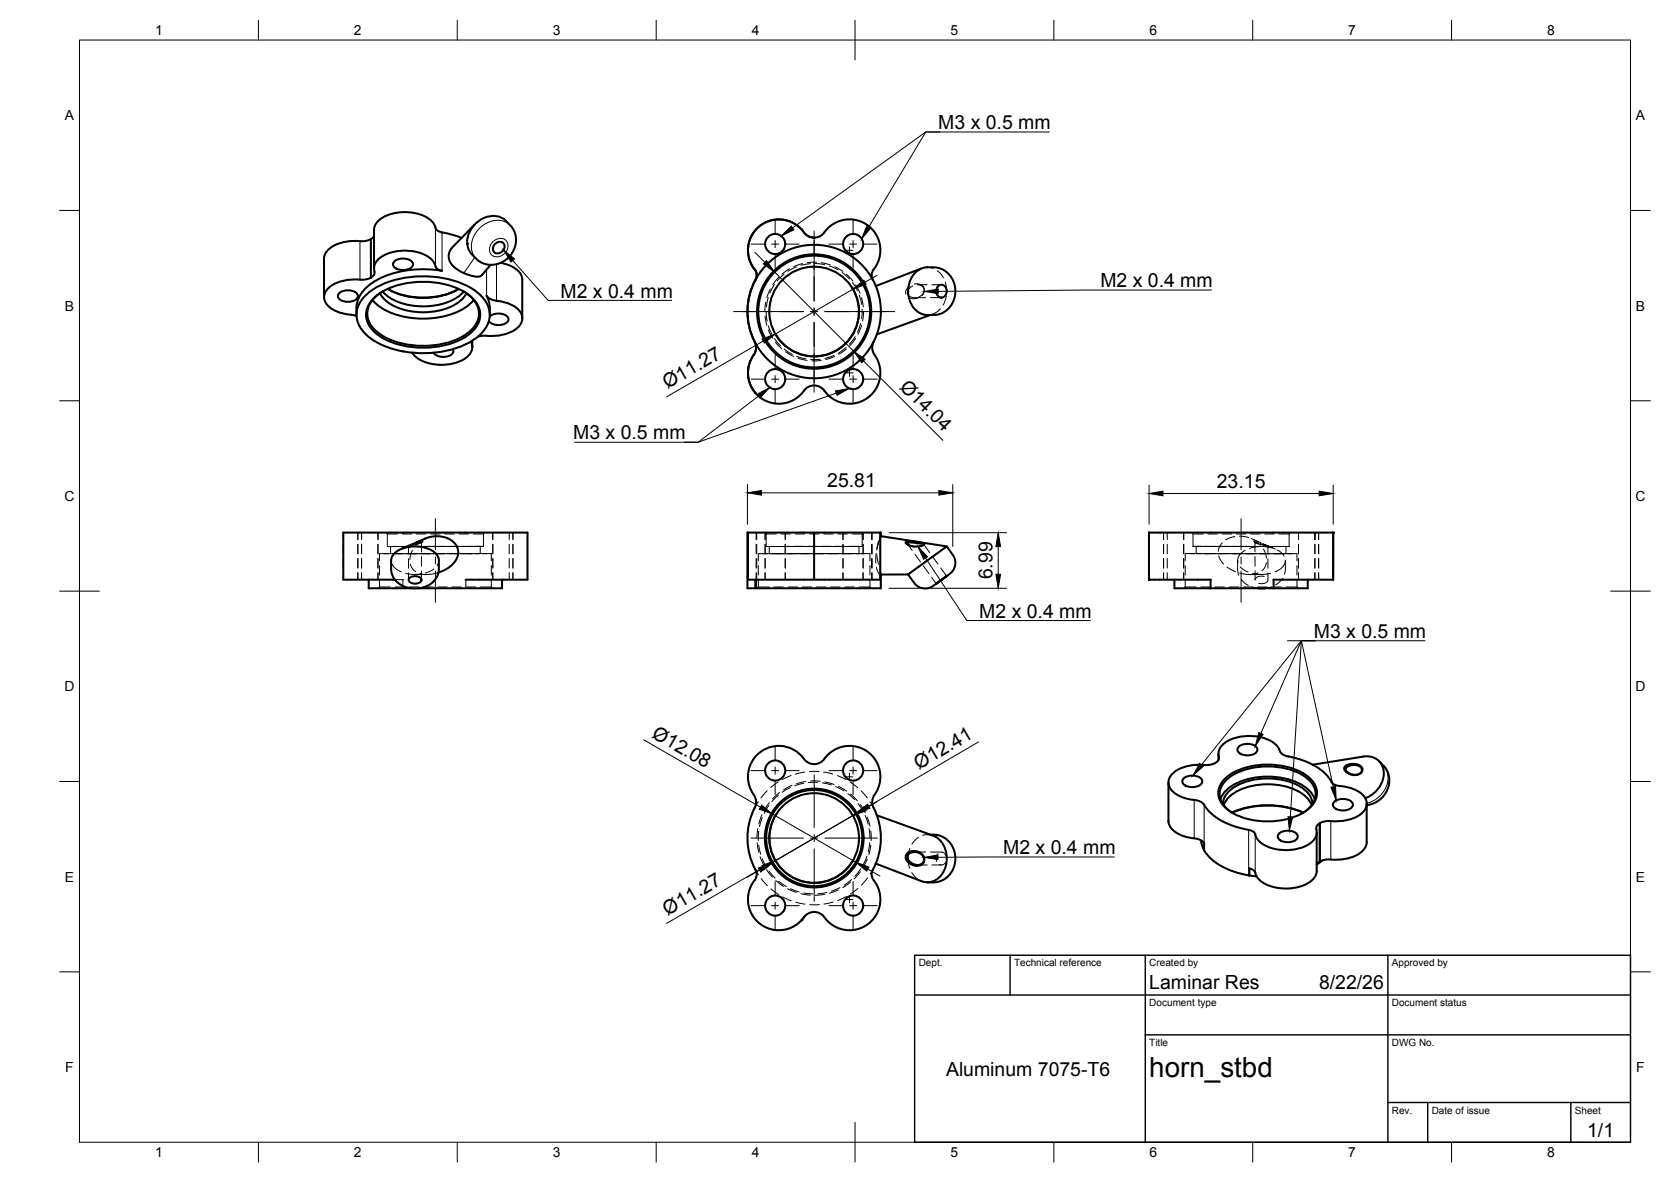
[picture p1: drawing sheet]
<svg xmlns="http://www.w3.org/2000/svg" width="420mm" height="297mm" viewBox="0 0 420 297" stroke-linecap="round" stroke-linejoin="round" font-family="sans-serif">
<!-- layer: Hidden -->
<g fill="none" stroke="#000" stroke-width=".25">
<path d="M201.5 57.6l.9 1.1M192.4 79.5l.4 2.3M192.5 75.9l-.2 2.4M192.6 78.3l.3 2.4M193.2 74.7l-.5 2.4M193.4 78.2l.3 2.4M193.7 72.6l-.9 2.2M194 74.7l-.5 2.4M194.7 71.5l-1.1 2.1M195.7 71.6l-1.2 2M195.7 69.7l-1.4 1.9M197.2 68.9l-1.7 1.7"/>
<path d="M198.2 69.1l-1.8 1.6M198.5 67.5l-1.9 1.4M200.3 67.1l-2.2 1.1M201.4 67.5l-2.2 1M201.8 66.2l-2.2 .8M203.8 66.3l-2.4 .4M204.9 67l-2.3 .2M205 66.2l2.4 .3M205.3 65.9l-2.3 .1M206.1 67.1l2.3 .6M206.5 66l2.3 .6M208.6 66.8l2.1 1"/>
<path d="M209.5 68.1l2.1 1.2M209.9 67l2 1.2M211.8 68.5l1.8 1.6M212.5 70.1l1.7 2.2M212.9 68.9l1.6 1.7M214.2 72.3h.1M214.3 71l1.3 2.1M215.2 71.6l1 2.1M216 74.2l.7 2.3M216.6 74.8l.5 2.3M216.8 77.7l-.1 2.4M217.1 78.3l-.2 2.4"/>
<path d="M228.5 74.8l1 .3 1.3-.2M228.8 71.9l-.8 .8-.3 .6 .1 .6M229.5 71.9l-.9 .7-.5 1 .2 .6 .4 .3 1.2 .3M229.9 71.4h1.4l.8 .6 .3 1.2-.6 1.1M230 74.8h2.7M230.7 71.6l1.2 .3 .4 .9-.2 1-1 .8M230.7 71.6h2.4M231.7 67.5h-.2M233.2 67.2l1.4 .3M234 74.8h2.7M234.3 71.6h2.4M234.5 79l-.6 .2"/>
<path d="M235.7 68l1 1.1 .5 .7M236.4 77.6l-1.6 1.3-1.6 .3M237.7 70.9l.3 2.4M237.9 74.5l-.8 2.2M193.2 81.9l.9 2.2M193.2 82.9l1.1 2.1M194 81.8l1.2 2.5M194.7 85.1l1.6 1.8M195 86l1.6 1.7M195.2 84.3h.1M197.2 87.7l2 1.3M197.5 88.4l2.1 1.2"/>
<path d="M200.3 89.5l2.3 .7M200.7 90l2.2 .6M206.2 90.3h-2.4M206.5 90.6l-2.4 .1M209.7 89.3l-2.3 .8M209.9 89.6l-2.3 .7M212.7 87.3l-1.9 1.5M212.8 87.7l-1.9 1.3M215 84.6l-1.4 1.9M215.2 85l-1.5 1.9M216.4 81.3l-.8 2.2M216.6 81.8l-.9 2.2"/>
<path d="M86.3 133.8v1.8M86.3 136.8v2.4M90 133.8v1.8M90 136.8v2.4M90.9 135.6v-1.8v1.8M90.9 136.8v2.4M95 133.8v1.8M95 136.8v2.4M96.6 139.1h4.7M97 133.8l.4 .4M97.4 134.2h2.5M97.4 134.2v3.1"/>
<path d="M97.8 139.1h-2.4v1.8M98 137.3h-.6h4h-2.3M98.2 137.3v1.8M98.5 139.1h2.3M98.5 137.3h2.3M99.1 139.1h2.3M100.1 139.1h4.7M100.3 137.3h2.3M101.1 134.2h2.4M102 139.1h2.3M102 137.3h2.3M102.5 137.3l.2 .2v1.7"/>
<path d="M102.6 139.1h2.3M102.6 137.3h2.3zM103.4 137l-.9 .3 .4-.2M103.6 139.1h4.7h-2.3M103.7 138.3l-.5 1.1-.1 1.2M103.7 137.3h2.3M104.6 136.6l-1.9 .9 .8-.4 1.8-.4M104.7 134.2h2.4M105.4 139.1h2.3M105.4 137.3h2.3M106 136.4v2.3M106 139.9v2.4"/>
<path d="M106 137.3h2.3M106.2 136.1l-.2 .3M106.9 135.3l-1.3 .8-1.3 1.2M107.1 139.1h2.4M108.3 134.2h2.4M108.3 137.3h-2.3M108.9 139.1h2.3M108.9 137.3h2.3M109.5 139.1h2.3M109.5 137.3h2.3M110.6 137.3h2.3M110.6 139.1h2.4"/>
<path d="M111.8 137.3h-4.6M111.8 139.1h-2.3M111.8 134.2h2.4M112.4 139.1h2.3M112.4 137.3h2.3M112.9 137.3h2.3M112.9 139.1h2.4M112.9 137.3h2.4M113 139.1h2.3M114.1 137.3h2.3M115.4 134.2h2.4M115.8 139.1h2.4"/>
<path d="M115.8 137.3h2.4M116.4 137.3h2.3M116.4 139.1h2.3M117.5 137.3h4.1h-.6M118.8 139.1h-4.6M119 134.2h2.6M119.3 139.1h1.5h-.9M119.3 137.3h1.5h-.9M120.8 137.3v1.8M121.2 139.1h2.3v1.8M121.6 134.2v3.1M121.9 133.8l-.3 .4"/>
<path d="M122.3 139.1h-4.6M123.9 133.8v1.8M123.9 136.8v2.4M128 133.8v1.8M128 136.8v2.4M129 133.8v1.8M129 136.8v2.4M132.6 133.8v1.8M132.6 136.8v2.4M190.1 133.8v1.8M190.1 136.8v2.4M190.3 133.8v1.8"/>
<path d="M190.3 136.8v2.4M190.7 139.1v1.8M190.7 139.1h2.3M191.8 139.1h4.7M192.3 133.8l.3 .4M192.4 133.8v1.8M192.4 136.8v2.4M192.6 134.2v3.1h2.3M192.6 134.2h2.6M193.4 137.3v1.8h2.3M194 137.3h-.6h4.1M194.6 139.1h4.6"/>
<path d="M195.3 139.1h4.7M196.4 134.2h2.4M197.2 137.3h2.3M197.4 133.8v1.8M197.4 136.8v2.4M198.4 137.3h-4.6M198.6 137.3h-2.3M198.6 137.3h2.4M198.9 139.1h4.7M199.5 137.3h2.3M199.8 137.3h2.3M200 134.2h2.3"/>
<path d="M200.7 137.3h2.3M201.5 139.1h2.3M202.1 137.3h2.3M202.4 139.1h2.3M202.7 139.1h-4.7M203 137.3h2.3M203.3 137.3h2.3M203.5 134.2h2.4M203.8 139.1h2.3M204.1 137.3h2.3M204.7 139.1h2.4M205.6 137.3h2.3"/>
<path d="M205.9 139.1h2.3M206.4 137.3h2.3M206.7 137.3h2.3M207.1 134.2h2.4M207.6 137.3h2.3M208.2 139.1h2.4M209.1 137.3h2.3M209.4 139.1h2.3M209.6 139.1h-4.6M209.9 137.3h2.3M210.2 137.3h2.3M210.7 134.2h2.3"/>
<path d="M211.1 137.3h2.2M211.8 139.1h2.3M211.9 139.1h4.1h-.6M212 133.8v1.8M212 136.8v2.4M212.5 137.3h2.3M212.9 139.1h4.7M213.1 139.1h-4.7M213.3 137.3h2.3M213.7 137.3h2.3v1.8M214.2 134.2h2.6M216.4 139.1h2.3v1.8"/>
<path d="M216.8 134.2v3.1h-2.3M217 133.8v1.8M217 136.8v2.4M217.1 133.8l-.3 .4M219.1 133.8v1.8M219.1 136.8v2.4M219.3 133.8v1.8M219.3 136.8v2.4M220.3 139.1l-.1 2.4M220.5 139.5l.4 2.3M220.9 135.9l-.4 2.4M221.3 135.1l-.8 2.8"/>
<path d="M221.3 133.8v1.8M221.3 136.8v2.4M221.5 134.8h-.1M221.5 134.7h.1M228.2 136.7l1.2 1.6M228.4 137l.3 .1M228.6 137l1.4 .5M230.1 139.3l1.4 1.9M231.2 137.4l.8-.2 .3-.3 1.5 2M232.4 136.8l-.1 .2M234.5 139.9l1.4 1.9M238 137.3l-4.3 3.1"/>
<path d="M238 137.3h.1M292.6 133.8v1.8M292.6 136.8v2.4M293.5 133.8v1.8M293.5 136.8v2.4M297.6 133.8v1.8M297.6 136.8v2.4M299.2 139.1h4.7M299.7 133.8l.3 .4M300 134.2h2.5M300 134.2v3.1M300.4 139.1h-2.4v1.8"/>
<path d="M300.6 137.3h-.6h4M300.8 137.3v1.8M301.6 137.3h-.8h1.4M302.2 139.1h-1.4h.8M302.7 139.1h4.7M302.8 139.1h2.3M302.8 137.3h2.3M302.9 137.3h2.3M303.4 139.1h2.3M303.4 137.3h2.3M303.7 134.2h2.4M305.2 137.3h2.3"/>
<path d="M306.2 139.1h4.7M306.3 139.1h2.3M306.3 137.3h4.6M306.3 137.3h2.3M306.5 139.7l.2 .8 1 1.2M306.9 139.1h2.3M306.9 137.3h2.3M307.3 134.2h2.4M307.3 136.4l-.6 .9-.4 1.2M309.7 139.1h2.4M309.8 139.1h2.3M309.8 137.3h4.6"/>
<path d="M309.8 137.3h2.3M310.3 139.1h2.3M310.3 137.3h2.3M310.5 134.8l-1.1 .3-1.1 .6M310.9 134.2h2.4M311.6 134.7l2.4 .4M312.1 139.1h2.3M313.1 138.3a2.84 2.84 0 0 0-1.8 3.1M313.2 137.3h2.3M313.8 139.1h2.3M313.8 137.3h2.3M314.5 134.2h2.3"/>
<path d="M314.6 135.3l2.4 1.1M315.1 135.6l1.8 1.4M315.3 136.1l.3 .3M315.5 139.1h-2.3h4.7M315.5 137.3h2.3M315.6 136.4v2.3M315.6 139.9v2.4M315.8 136.3l-.2 .1 2.5 .7M316.4 136.2l-1.1-.2 1.1 .5M316.5 137.4l-2.3 .4M316.7 139.1h2.3M316.7 137.3h2.3z"/>
<path d="M316.7 139.1h4.7M316.9 136.6l1.8 .8M317.3 139.1h2.3M317.3 137.3h2.3M317.5 136.6l1.5 .7-1.4-.5M317.7 138l.5 1 .2 1.2M317.7 137.3l2.3 .4M318 134.2h2.4M318.6 137.1l2.1 .9M319 137.3h2.3M319 137.3l-.2 .2v1.7M320.1 139.1h2.4"/>
<path d="M320.3 139.1h4.7M320.7 139.1h2.3M320.7 137.3h2.3M321.1 138.2l1.1 .7 .7 .8M321.6 134.2h2.5M322.5 137.3h-2.4h4h-.5M323.3 137.3v1.8M323.7 139.1h2.4v1.8M324.1 134.2v3.1M324.5 133.8l-.4 .4M326.5 133.8v1.8M326.5 136.8v2.4"/>
<path d="M330.6 135.6v-1.8v1.8M330.6 136.8v2.4M331.6 133.8v1.8M331.6 136.8v2.4M86.3 143.9v1.8M86.3 140.4v2.4M90 140.4v2.4M90 143.9v1.8M90.9 140.4v2.4M90.9 143.9v1.8M95 140.4v2.4M95 143.9v1.8"/>
<path d="M95.4 147.5h2.7M95.4 142.1v2.4M95.4 145.7v1.8M95.4 147.5l-.3 .3M98.3 140.8a3.5 3.5 0 0 0 2.6 2.9M99.3 145.7h2.2M99.4 147.5h2.3M101.3 145.7v2.1M102 144.1l1.7 .2h2.1M102.7 140.4v2.4M102.7 144v1.7M102.9 147.5h2.4"/>
<path d="M103.2 141.8l.5 1.1 .8 .8M103.4 147.8h1.8M104.3 144.4h3M105.6 144.2l1.7 .2M106 143.5v2.2M106.5 147.5h2.4M109.1 143l-2.2 1M110.1 147.5h2.4M110.2 143.9l-2.9 .5M110.3 140.9l-.4 1.3M113.6 147.5h2.4M117.1 145.7l.1 2.1"/>
<path d="M117.2 147.5h2.4M120.8 147.5h2.7M123.5 142.1v2.4M123.5 145.7v1.8M123.5 147.5l.3 .3M123.9 140.4v2.4M123.9 143.9v1.8M128 140.4v2.4M128 143.9v1.8M129 140.4v2.4M129 143.9v1.8M132.6 140.4v2.4"/>
<path d="M132.6 143.9v1.8M189.8 145.7v2.1M190.1 140.4v2.4M190.1 143.9v1.8M190.3 140.4v2.4M190.3 143.9v1.8M190.7 147.5h2.7M190.7 142.1v2.4M190.7 145.7v1.8M190.7 147.5l-.4 .3M192.4 140.4v2.4M192.4 143.9v1.8"/>
<path d="M194.6 147.5h2.4M197.4 140.4v2.4M197.4 143.9v1.8M198.2 147.5h2.3M201.7 147.5h2.4M205.3 147.5h2.4M208.9 147.5h2.3M212 140.4v2.4M212 143.9v1.8M212.4 147.5h2.4M216 147.5h2.7M217 140.4v2.4"/>
<path d="M217 143.9v1.8M218.7 142.1v2.4M218.7 145.7v1.8M218.7 147.5l.4 .3M219.1 140.4v2.4M219.1 143.9v1.8M219.3 140.4v2.4M219.3 143.9v1.8M220.4 142.6l.4 1.2 .5 .6M221.2 142.9l.3 1.1-.2 .4M221.3 144.4h.1M221.3 140.4v2.4"/>
<path d="M221.3 143.9v1.8M221.5 144.1v.3M229.9 143.2l-1.6 1.2M232.2 142.2l1.4 1.9M232.8 141.1l-2 1.4M234.3 145.1l1.1 1.6M236.6 142.8l1.4 2M292.6 140.4v2.4M292.6 143.9v1.8M293.5 140.4v2.4M293.5 143.9v1.8M297.6 140.4v2.4"/>
<path d="M297.6 143.9v1.8M298 147.5h2.7M298 142.1v2.4M298 145.7v1.8M298 147.5l-.3 .3M301.9 147.5h2.4M304.4 145.7h.1M305.5 147.5h2.4M308.5 142.5l2.1 1.2M309.1 147.5h2.4M311.2 140.9v2.4l.3 1.3M311.8 144l2.4 .4"/>
<path d="M311.8 142.5l1 .7 1 .5M312.1 145.6l.8 .9 1 .6M312.7 147.5h2.3M315 147.6l1.3 .2M315.6 143.5v2.2a1.71 1.71 0 0 1 2.3-.8M316.2 147.5h2.4M316.3 144l-2.1 .4M317.3 144.4h-3M318.4 141.4l-.3 1-.8 1.1M318.8 144v1.7a1.74 1.74 0 0 1-2.3 .9M318.8 140.4v2.4M319.5 144.1a9.8 9.8 0 0 1-4.5 0"/>
<path d="M319.7 147.5l-1.6 .3M319.8 147.5h2.4M320.1 145.7h.1M322.5 145.4l-1 1.1-.7 .5M323.2 140.9a3.5 3.5 0 0 1-2.6 2.8M323.2 140.8v2.3l-.2 1.2M323.4 147.5h2.7M326.1 142.1v2.4M326.1 145.7v1.8M326.1 147.5l.3 .3M326.5 140.4v2.4M326.5 143.9v1.8"/>
<path d="M330.6 140.4v2.4M330.6 143.9v1.8M331.6 140.4v2.4M331.6 143.9v1.8M188.2 193.6l-.1 2.4M188.3 197.2l.8 1.8a3.5 3.5 0 0 1 .7 4M190 190.1l-.9 1.3-.5 1.1M192.9 198.7l-1.6 1.8M195.7 196.5l-1.9 1.4M195.7 199.8l-1.6 1.7M196 199.2l-1.8 1.6M198.7 197.9l-2 1.2"/>
<path d="M198.9 194.9l-2.2 1M199.1 197.4l-2.1 1.1M202.1 196.8l-2.3 .6M202.4 194l-2.4 .5M202.6 196.4l-2.3 .6M203.3 199.4l-2.3 .6M203.5 193.9h2.4M203.8 196.3h2.4M204.5 199.4l2.4 .1M205.6 196.6l-2.4 .1M206.8 196.7l2.2 .6M207.1 194l2.3 .5"/>
<path d="M207.4 196.5l2.3 .7M208 199.8l2.2 1M210.1 197.7l2.1 1.1M210.6 194.9l2.1 1M210.8 197.6l2.1 1.2M213.2 199.4l1.7 1.6M213.7 196.5l1.9 1.4M213.9 199.5l1.7 1.7M216.5 198.7l1.6 1.8M188 209.6v2.4M188.2 213.2l.5 2.3M188.6 206.1l-.5 2.4"/>
<path d="M189.1 216.6l1 2.2M189.8 203l-.9 2M189.8 202.9v.1M190.1 218.8l.6 1M190.1 218.8l.2 .8-.1 .8-1.6 2.8M190.4 211.8l.4 2.4M190.5 208.2l-.2 2.4M190.7 201.5l-.9 1.5M190.8 208.9l-.1 2.3M190.8 212.4l.5 2.3M191.1 215.3l1 2.2M191.6 204.8l-.8 2.2"/>
<path d="M191.6 205.5l-.6 2.2M191.7 215.8l1 2.1M192.7 218.6l1.5 1.8M193.4 202.4l-1.3 2M193.4 218.9l1.5 1.7M193.4 201.7l-1.3 2M195.2 204.6h.1M197 202.4l-1.8 2.2M199.9 200.4l-2 1.3M211.2 201.4l1.8 1.6M213.7 203.9l1.2 2M214.2 216.6h.1"/>
<path d="M215.4 207l.5 2.4M215.4 214.1l-1.2 2.5M215.7 201.9l1.3 2M216 210.6l-.3 2.3M216.3 202.2l1.3 2M216.3 219.1l-1.6 1.8M216.4 218.4l-1.5 1.8M217.5 204.9l.8 2.2M218 215.2l-1 2.2M218.1 205.3l.7 2.3M218.1 215.9l-1.1 2.2M218.5 208.3l.2 2.3"/>
<path d="M218.7 211.8l-.4 2.3M218.8 201.5l.8 1.5M218.9 208.8l.2 2.4M218.9 212.4l-.4 2.4M219.4 218.6l-.6 1.1M228.8 213.2a7.4 7.4 0 0 0-.1 5M229.3 219.3l1.2 1.5 1.2 .7M230 214.1h2.7M230.7 217.4h2.4M230.9 210.4l-.6 .6-1 1.1M232 209.9l1.4-.2 1.1 .3M233.2 209.7h.7"/>
<path d="M234 214.1h2.7a1.42 1.42 0 0 1 1.3 1.4M234.3 217.4h2.4M235.8 214.6a1.9 1.9 0 0 0-.3 1.9M237.9 216.5a1.19 1.19 0 0 1-1.7 .7M188.3 224.4l-.2 2.3M188.3 227.9l.9 2.2M189.9 231l1.8 1.6M191.4 220.8l1.6 1.8M192.8 233.1l2.3 .6M193.8 223.4l2 1.4M195.1 221.3l1.9 1.4M195.8 221.5l1.9 1.3"/>
<path d="M196.8 225.4l2.2 1M198 223.3l2.3 1M198.6 233.2l-2.3 .5M198.7 223.3l2.2 .8M200.1 226.7l2.3 .5M201.4 224.6l2.4 .3M201.5 231.3l-1.8 1.4M202.1 224.4l2.3 .2M204.7 229.2h.1M204.7 229.2l-1.3 .3-1 .7M206 227.3h-2.4M207.4 224.7l-2.4 .3"/>
<path d="M207.9 224.3l-2.3 .3M209.5 226.7l-2.3 .5M210.8 223.6l-2.2 .9M211.2 223.1l-2.1 .9M212.8 225.3l-2.2 1M213.8 221.7l-1.9 1.4M214.1 221l-1.9 1.5M215.7 223.3l-1.9 1.4M218.1 220.6l-1.5 1.8"/>
</g>
<!-- layer: Visible -->
<g fill="none" stroke="#000" stroke-width=".51">
<path d="M94 59.4l-.7 .7M116.1 59.8l-2.7-.9-2.7-.6a1.85 1.85 0 0 1-1.4-1.7 7.9 7.9 0 0 0-6.7-3.3 9.8 9.8 0 0 0-7.8 2.5l-.7 1.3-.1 .7v9.6M119.3 56.4l-5.6 5.8a3.4 3.4 0 0 0 1 5.3 8.5 8.5 0 0 0 6.1 1.9l2.6-2.8M127.2 55.5a5.7 5.7 0 0 0-8.2 1.3 5.5 5.5 0 0 0 1.1 8.6 6.1 6.1 0 0 0 7.7-.7 6.1 6.1 0 0 0 .9-7.6l-1.5-1.6M201.5 57.6a7.8 7.8 0 0 0-10.7-.6 7.8 7.8 0 0 0-1 10.7M202.4 58.7l1.3 .8 1 .2M204.7 59.7l-1-.1-.9-.5a9.3 9.3 0 0 0-6-3.9 7.8 7.8 0 0 0-7.7 3.9 7.8 7.8 0 0 0 .7 8.6M204.7 59.7l1-.1 .9-.5a9.2 9.2 0 0 1 6-3.9 7.8 7.8 0 0 1 7.9 4.1 7.8 7.8 0 0 1-1.1 8.8l-.2 1.3 .2 .9M81.5 65v9.7M85.3 73.7a3.5 3.5 0 0 1 4.6 .3 1.58 1.58 0 0 1-1.8 1.8 3 3 0 0 1-3.1-1v-.8zM88.4 79.1l1.3 .3M92 74.2a21.5 21.5 0 0 1 15.2-4.8 21.3 21.3 0 0 1 13.4 4.6 6.4 6.4 0 0 1 0 10.2 23 23 0 0 1-17.7 4.3 19 19 0 0 1-11.6-5.2 6.2 6.2 0 0 1 .7-9.1z"/>
<path d="M93.3 60.1v9.7M93.3 69.8h.1M93.3 60.1a7.4 7.4 0 0 1-4.5 .4 8.8 8.8 0 0 0-6.8 2.9l-.5 1.6M93.3 69.8a1.6 1.6 0 0 0 .7-2.2 4.6 4.6 0 0 1 3.7-4 11.5 11.5 0 0 1 10.9 1.6l.7 1.1a1.9 1.9 0 0 0 1.9 1.8 25.1 25.1 0 0 0-17.9 3.2 8 8 0 0 0-3.7 7.8M93.3 69.8l-1.8 .5a11.9 11.9 0 0 0-8.9 2.1 3.1 3.1 0 0 0 1 5.3l2.1 .9 2.7 .5M94 74.9a19.2 19.2 0 0 1 14.6-4 16.2 16.2 0 0 1 10.9 4.8 5.4 5.4 0 0 1-.8 7.6 19.2 19.2 0 0 1-14.5 4 16.2 16.2 0 0 1-10.9-4.9 5.4 5.4 0 0 1 .7-7.5zM95.5 73.7a9.7 9.7 0 0 0 6.9 4.4 16.9 16.9 0 0 0 13.1-2.3l1.3-1.3 .5-.8M96.3 73.2a6.8 6.8 0 0 0-3.9 6.2 7.3 7.3 0 0 0 4.1 5.2 21.6 21.6 0 0 0 20.9-.8 5.6 5.6 0 0 0 1.9-8.2l-1.7-1.6-1.1-.8M97.5 72.6a18.7 18.7 0 0 0 17.8 0M97.7 72.7a19.5 19.5 0 0 0 17.4 0M99.1 65.7a3.5 3.5 0 0 1 4.7 .3 1.58 1.58 0 0 1-1.8 1.8 3 3 0 0 1-3.1-1v-.8zM116.6 73.3a14.2 14.2 0 0 1-11.4 3.7 12.8 12.8 0 0 1-9-3.7"/>
<path d="M117.5 60.4h.1M119.1 75.4a16.8 16.8 0 0 1-12.7 4.7 16.8 16.8 0 0 1-12.7-4.7M123.1 79.1v-2.8l-.8-2 .6 .6 .9 .4a12 12 0 0 1 6.6 2.6 3 3 0 0 1-.8 4.9 11.2 11.2 0 0 1-7.3 1.6M123.2 79.5a3.5 3.5 0 0 1 4.5 .2 1.22 1.22 0 0 1-1 1.8 3.4 3.4 0 0 1-3.8-.8M124.6 61.2a1.34 1.34 0 0 1 2.1 0 1.34 1.34 0 0 1-.5 2.1 1.34 1.34 0 0 1-2.1-.1 1.34 1.34 0 0 1 .5-2zM125.9 66.1a6.3 6.3 0 0 1 5.4 3.6v10.3M189.8 67.7l.5 1.3a3.9 3.9 0 0 1-.9 2.4 16.8 16.8 0 0 0 .4 14.5M189.8 67.7a2.34 2.34 0 0 1 .3 2.4M190.1 70.1a16.8 16.8 0 0 1 25.5-4.6 16.8 16.8 0 0 1-.5 25.9 16.8 16.8 0 0 1-25.3-5.4M190.1 70.1h.1M190.1 70.1l-.1 .2M214.3 72.3a11.3 11.3 0 0 1-3.6 15.5 11.3 11.3 0 0 1-15.5-3.5"/>
<path d="M231.5 67.5l-11.3 4.4M233.2 67.2a6 6 0 0 1 7 6.5 5.9 5.9 0 0 1-7 5.5 5.5 5.5 0 0 1-4.9-6 5.5 5.5 0 0 1 4.9-6M233.9 79.2l-13.4 4.8M235.9 71.9a1.41 1.41 0 0 1 1.8 .1 1.41 1.41 0 0 1 .3 1.7 1.32 1.32 0 0 1-1.6 1.1 1.32 1.32 0 0 1-1-1.6l.1-.5zM113.9 87.8a1.32 1.32 0 0 1-1.4 1.8 3.2 3.2 0 0 1-3.5-1M118.6 86.5l.1-.9v1.6M118.7 86.5a3.7 3.7 0 0 1-2.6 4.1 11.8 11.8 0 0 1-11.6-.9l-.9-1.1M122.3 84.4l-2.1 .2M189.5 89.2a7.7 7.7 0 0 0 .5 9.6M189.5 89.2a7.8 7.8 0 0 0 .5 9.6M189.8 85.9v.1M189.8 85.9a3.2 3.2 0 0 1-.3 3.3"/>
<path d="M189.8 86a3.2 3.2 0 0 1-.3 3.2M189.8 86h.1M219.7 85.9a3.5 3.5 0 0 0 .7 4.1 7.8 7.8 0 0 1-2.9 10.4 7.8 7.8 0 0 1-10.5-2.6 3.3 3.3 0 0 0-5.3 1 7.8 7.8 0 0 1-11.7 0M103 137.4h.1M103.5 136.9a3.6 3.6 0 0 1 2.7-.8l-2.9 .8-2.4 1.1M104.5 136.4a11.7 11.7 0 0 1 5-1.6 5 5 0 0 1 5.7 3.7 5.4 5.4 0 0 1-3.8 5l-1.2 .4M105.7 136h.1M105.8 136.3l-1.2 .3M188.1 133.8h16.6M188.1 133.8v11.9h16.6M188.1 133.8h-.2v14h2.2M204.7 133.8h16.6v11.9h-16.6z"/>
<path d="M221.3 133.8h.2l-.2 1.3M221.5 134.7l16.5 2.6M227.8 136.2a8.7 8.7 0 0 1 4.6 .5 3.8 3.8 0 0 1-4.7-.3zM232.3 136.9l-.1-.1a10.1 10.1 0 0 0-4-.3l.4 .5M238 137.3l-9.7 7.1M238 137.3l1.6 2.1a3.7 3.7 0 0 1-1.8 5.5l-2.4 1.8a3.6 3.6 0 0 1-5.6-.2l-1.5-2.1M92.7 145.7v2.1h10.7M98.3 140.8v2.1a5.4 5.4 0 0 0 6.1 5 5.4 5.4 0 0 0 5.9-4.9v-2.1M98.4 140.8a3.6 3.6 0 0 1 2.8-2.9 8.5 8.5 0 0 1 8.6 1.4l.4 .8 .2 .7M99.3 145.7h-13v-11.9h46.3v11.9h-15.5M103.1 145.2a1.96 1.96 0 0 1 2.9 .5 1.86 1.86 0 0 1-3.3 0zM126.2 145.7v2.1h-21"/>
<path d="M221.5 144.4v3.4h-31.4v-2.1M228.3 144.4h-7M235.4 146.7l2.6-1.9zM295.3 145.7v2.1h9.1M304.4 147.8h15.9M316.3 147.8h1.8M328.8 145.7v2.1h-8.5M335.2 145.7v-11.9h-46.3v11.9h15.5v2.1M335.2 145.7h-15l.1 2.1M335.2 145.7h.1M293.8 196.6v9.7a4.2 4.2 0 0 0 3.3 3.6l4.3 1 .8 .4 .6 .6M297.6 195.6a3.5 3.5 0 0 1 4.6 .4 1.58 1.58 0 0 1-1.8 1.8 3 3 0 0 1-3.1-1.1v-.7z"/>
<path d="M302.8 192.2a10.2 10.2 0 0 0-8.3 2.6 3 3 0 0 0 1 4.6 12.9 12.9 0 0 0 5.9 1.9l.4 .1a3.1 3.1 0 0 1 1.5 1.6 17.6 17.6 0 0 0 11.2 5.7 1.73 1.73 0 0 1 1.3 1.6 8.1 8.1 0 0 0 7.3 3.3 9.2 9.2 0 0 0 7.5-2.8 3 3 0 0 0 .3-2.7 1.61 1.61 0 0 1 1-1.2M306.4 189.4v1.6M307.9 195.8a16.8 16.8 0 0 1 13.5-3.5 13 13 0 0 1 8.8 4.3 4.8 4.8 0 0 1-1.6 7 18.7 18.7 0 0 1-19.8 0 4.9 4.9 0 0 1-.9-7.8zM311.5 187.7a3.5 3.5 0 0 1 4.6 .3 1.58 1.58 0 0 1-1.8 1.8 3 3 0 0 1-3.1-1.1v-.7zM321.8 188.7l.4 .6 .7 .5a21.2 21.2 0 0 1 10.3 4.6l1.6 2.1M321.8 188.7a6.1 6.1 0 0 0-4.9-3.5 10.9 10.9 0 0 0-9.6 2.1 3.1 3.1 0 0 0-.8 3.2 2.83 2.83 0 0 1-3.2 1.8l-.5-.1M334.8 196.5l1 .8 1 .2M336.8 197.5a7.8 7.8 0 0 1 6.6 3.3 3.4 3.4 0 0 1-2 4.3 13.7 13.7 0 0 1-7.8 1.2l-1.7 .6M338.2 192.6a2.99 2.99 0 0 1 4.3 .5 1.43 1.43 0 0 1-1.7 1.7 2.47 2.47 0 0 1-2.8-1.7zM338.5 192.9a2.57 2.57 0 0 1 3.9 .3 1.59 1.59 0 0 1-2.3 1.4 1.64 1.64 0 0 1-1.7-1.5zM342.8 190.1l-12.8 2.1M342.8 190.1a4.4 4.4 0 0 1 4.4 1.7 4.4 4.4 0 0 1 .3 4.8 7.3 7.3 0 0 1-4.2 4"/>
<path d="M346.9 191.4a6.3 6.3 0 0 1 2.4 3.8 6.4 6.4 0 0 1-5.7 7.1M195.2 204.6a11.3 11.3 0 0 0 3.5 15.5 11.3 11.3 0 0 0 15.6-3.5M220.5 204.9l14 5.1a6.5 6.5 0 0 1 .4 11.3 4 4 0 0 1-3.2 .1l-11.5-4.4M228.1 214.4a2.55 2.55 0 0 1 2.8-.4 2.55 2.55 0 0 1 1.5 2.4 2.17 2.17 0 0 1-3.5 .7 1.63 1.63 0 0 1-.8-2.7zM228.5 214.6a2.27 2.27 0 0 1 2.4-.4 2.27 2.27 0 0 1 1.4 2.1 2.04 2.04 0 0 1-3.4 .3 1.31 1.31 0 0 1-.4-2zM233.9 209.7a6.1 6.1 0 0 1 5.9 3.7 6.1 6.1 0 0 1-1.3 6.7 6 6 0 0 1-5.3 1.6M302 211.2l.3 1.5 .5 1M302.8 213.7a13.5 13.5 0 0 0 8.6 5.7l2.8 .6M302.8 211.9l-.1 1.8M306.9 200.8a9 9 0 0 1 6.4-4.9 18.3 18.3 0 0 1 15 2 6.2 6.2 0 0 1 2.3 2.9M307.5 202a6.2 6.2 0 0 1 4.4-5 17.3 17.3 0 0 1 15.7 1.1 5.3 5.3 0 0 1 2.4 4M307.7 202.3a8.5 8.5 0 0 1 6-4.5 17.1 17.1 0 0 1 14 1.8 5.8 5.8 0 0 1 2.1 2.8"/>
<path d="M309.8 204.2a23.2 23.2 0 0 1 17.9 0 22.5 22.5 0 0 0-17.9 0M310.1 204.4a5.6 5.6 0 0 1-3.3-5.8 7.4 7.4 0 0 1 4.6-4.6 18.7 18.7 0 0 1 16.9 1.3 4.8 4.8 0 0 1 .2 8.4l-1.1 .7M321.6 209.5a3.5 3.5 0 0 1 4.6 .3 1.58 1.58 0 0 1-1.8 1.8 3 3 0 0 1-3.1-1v-.8zM331.1 209.2v9.6M331.1 218.8a4.3 4.3 0 0 1-3 3.5 11.8 11.8 0 0 1-11.3-1 3.8 3.8 0 0 1-1.3-2.2l-.5-.5-.8-.4v1.8M331.9 206.9v9.6M332.5 216.2l-1.4 1 .8-.7M335.5 201.5a3.5 3.5 0 0 1 4.6 .4 1.58 1.58 0 0 1-1.8 1.7 3 3 0 0 1-3.1-1v-.7zM343.6 202l.1 9.6a4.5 4.5 0 0 1-3.5 3.7 14.9 14.9 0 0 1-6.6 .7l-1.7 .5M202.1 230.5l-.6 .8M202.4 230.2l-.3 .3M219.7 221.2l-.5-1.3a3.9 3.9 0 0 1 .8-2.4 17 17 0 0 0-.6-15 3.7 3.7 0 0 1 1-3.6 7.8 7.8 0 0 0-2.9-10.4 7.8 7.8 0 0 0-10.5 2.6 3.3 3.3 0 0 1-5.4-1 7.8 7.8 0 0 0-10.9-.8 7.8 7.8 0 0 0-.9 10.9 3.9 3.9 0 0 1-.6 3.9 17 17 0 0 0 1 14.9l.1 .9-.3 .9a7.8 7.8 0 0 0 1 11.2 7.8 7.8 0 0 0 11.1-1.5"/>
<path d="M219.7 221.2a7.8 7.8 0 0 1-1.7 11.2 7.8 7.8 0 0 1-11-2.3 3.2 3.2 0 0 0-4.9 .4M314.2 220l1.8 .2"/>
<circle cx="194.9" cy="61.3" r="2.53"/>
<circle cx="204.7" cy="78.3" r="14"/>
<circle cx="204.7" cy="78.3" r="11.3"/>
<circle cx="204.7" cy="78.3" r="14.4"/>
<circle cx="214.5" cy="61.3" r="2.53"/>
<circle cx="194.9" cy="95.3" r="2.53"/>
<circle cx="214.5" cy="95.3" r="2.53"/>
<circle cx="194.9" cy="193.6" r="2.53"/>
<circle cx="214.5" cy="193.6" r="2.53"/>
<circle cx="204.7" cy="210.6" r="11.3"/>
<circle cx="204.7" cy="210.6" r="12.4"/>
<circle cx="204.7" cy="210.6" r="12.1"/>
<circle cx="194.9" cy="227.6" r="2.53"/>
<circle cx="214.5" cy="227.6" r="2.53"/>
</g>
<g fill="#000">
<circle cx="201.5" cy="57.6" r=".25"/>
<circle cx="204.7" cy="59.7" r=".25"/>
<circle cx="117.5" cy="61.3" r=".25"/>
<circle cx="288.9" cy="133.8" r=".25"/>
<circle cx="335.2" cy="133.8" r=".25"/>
<circle cx="288.9" cy="145.7" r=".25"/>
<circle cx="201.5" cy="231.3" r=".25"/>
<circle cx="204.7" cy="229.2" r=".25"/>
</g>
<!-- layer: Visible Narrow -->
<g fill="none" stroke="#000" stroke-width=".25">
<path d="M109.5 57.3v9.6M111.1 58.4v9.7M128.3 56.6a5.5 5.5 0 0 0-7.7 .7 5.5 5.5 0 0 0-.9 7.7M90.5 60.6v9.7M119.4 64.7l-2.8 3.9M122.3 67.8v6.5M124 60.7a2.06 2.06 0 0 1 2.7-.6 2.06 2.06 0 0 1 .9 2.6 2.44 2.44 0 0 1-2 1.8 2.44 2.44 0 0 1-2.4-1 2.53 2.53 0 0 1 .8-2.8zM124.8 66.4v9.2M118.6 85.9v.6M293.8 197.1v9.5M306.5 190.1v.6M342.5 193.1l-.1 .1"/>
<path d="M347.9 192.4a5.6 5.6 0 0 1-1.4 8 6.9 6.9 0 0 1-2.8 1.5M300.3 201v9.7M302.8 202.3v11.4M314 208.6v11.4M315.6 209.7v9.7M334.6 206.4v9.6"/>
</g>
<!-- layer: BORDER -->
<g fill="none" stroke="#000" stroke-width=".25">
<path d="M20 10.1h390v276.9h-390zM65 5.1v5M115 5.1v5M165 5.1v5M215 5.1v10M265 5.1v5M315 5.1v5M365 5.1v5M15 52.9h5M410 52.9h5M15 100.7h5M410 100.7h5"/>
<path d="M15 148.6h10M405 148.6h10M15 196.4h5M410 196.4h5M15 244.2h5M410 244.2h5M65 287v5M115 287v5M165 287v5M215 282.1v9.9M265 287v5M315 287v5"/>
<path d="M365 287v5"/>
</g>
<!-- layer: TITLEBLOCK -->
<path d="M230 240.1h180v46.9h-180zM230 250h180M254 240.1v9.9M288 240.1v46.9M349 240.1v46.9M288 260.1h122M349 277.1h61M359 277.1v9.9M395 277.1v9.9" fill="none" stroke="#000" stroke-width=".36"/>
<!-- layer: Smart Centers -->
<g fill="none" stroke="#000" stroke-width=".25">
<path d="M194.9 55.3v3.4M204.7 58v17.6M214.5 55.3v3.4M184.4 78.3h17.6M188.9 61.3h3.3M194 61.3h1.8M194.9 60.4v1.8M194.9 64v3.4M197.6 61.3h3.3M203.8 78.3h1.8M204.7 77.4v1.8M207.4 78.3h17.6"/>
<path d="M208.5 61.3h3.3M212.7 62.9h1.8M213.6 62v1.8M213.6 61.3h1.8M214.5 60.4v1.8M214.5 64v3.4M217.2 61.3h3.3M188.9 95.3h3.3M194 95.3h1.8M194.9 89.2v3.4M194.9 94.4v1.8M194.9 97.9v3.4"/>
<path d="M197.6 95.3h3.3M204.7 81v17.6M208.5 95.3h3.3M212.7 93.7h1.8M213.6 92.8v1.8M213.6 95.3h1.8M214.5 89.2v3.4M214.5 94.4v1.8M214.5 97.9v3.4M217.2 95.3h3.3M109.5 130.4v7.8M109.5 139.9v1.8"/>
<path d="M312.1 130.4v7.8M312.1 139.9v1.8M109.5 143.5v7.8M312.1 143.5v7.8M188.9 193.7h3.3M194 193.7h1.8M194.9 187.6v3.4M194.9 192.8v1.7M194.9 196.3v3.4M197.6 193.7h3.3M204.7 194.7v13.2M208.5 193.7h3.3"/>
<path d="M212.7 195.2h1.8M213.6 194.3v1.8M213.6 193.7h1.8M214.5 187.6v3.4M214.5 192.8v1.7M214.5 196.3v3.4M217.2 193.7h3.3M188.8 210.6h13.2M203.8 210.6h1.8M204.7 209.7v1.8M204.7 213.3v13.2M207.4 210.6h13.2"/>
<path d="M188.9 227.6h3.3M194 227.6h1.8M194.9 221.6v3.3M194.9 226.7v1.8M194.9 230.3v3.3M197.6 227.6h3.3M208.5 227.6h3.3M212.7 226h1.8M213.6 225.1v1.8M213.6 227.6h1.8M214.5 221.6v3.3M214.5 226.7v1.8"/>
<path d="M214.5 230.3v3.3M217.2 227.6h3.3"/>
</g>
<!-- layer: FD_Dimensions -->
<g fill="none" stroke="#000" stroke-width=".25">
<path d="M189.8 63.4l2.5 2.5M194.8 68.4l19.8 19.8M214.5 72.7l-19.6 11.3M220.5 69.2l-3 1.7M191.9 85.7l-24.3 14M217.1 90.7l20 20M187.9 121.8v9.9M191.5 123.9h44.6M223.6 133.9h29.5M239.6 121.8v15.5M251 137.4v6.9M288.9 121.9v9.8"/>
<path d="M292.4 124h39.3M335.2 121.9v9.8M223.6 147.8h29.5M161.9 185.9l29.3 16.9M246 186.4l-27.6 16.2M191 218.7l-3 1.7M191.9 218l-24.3 14.1M194.2 204.6l21 12.1M214.5 205l-19.6 11.2M215.4 204.4l-21.4 12.5M218.2 218.4l3.1 1.8M220.5 201.5l-3 1.7"/>
</g>
<g fill="#000" stroke="#000" stroke-width=".25">
<path d="M191.9 66.3l.8-.8 2.1 2.9zM214.5 72.7l2.7-2.3 .6 1zM191.6 85.2l3.3-1.2-2.7 2.2zM214.6 88.2l2.9 2.1-.8 .8zM187.9 123.9l3.6-.6v1.1zM236.1 123.3l3.5 .6-3.5 .5zM251 133.9l.6 3.5h-1.2zM288.9 124l3.5-.6v1.2zM331.7 123.4l3.5 .6-3.5 .6zM250.4 144.3h1.2l-.6 3.5zM190.7 218.2l3.3-1.3-2.7 2.3zM191.5 202.3l2.7 2.3-3.3-1.2z"/>
<path d="M191.6 217.5l3.3-1.3-2.7 2.3zM214.5 205l2.7-2.3 .6 1zM215.4 204.4l2.7-2.3 .6 1zM215.2 216.7l3.3 1.2-.6 1z"/>
</g>
<!-- layer: Leaders -->
<path d="M196.4 59.3l2.5-2.5 .7 .9zM218 56.7l.9 .6-2.2 2.7zM126.6 62.8l2.8 2.3-.9 .7zM232.4 73.2l3.5-.6v1.2zM190.4 99l3.1-1.6-2.4 2.6zM210.1 98.2l3.5-.6-3.1 1.7zM230.8 137.3l2.4 2.6-1 .7zM301.6 191.8l1 .8-2.7 2.3zM316.5 184.1l1.1 .4-2 3zM334.7 197.9l1.1-.3 .2 3.5zM232.3 215.5l3.5-.7 .1 1.2zM323.8 205.2l1.2 .1-.8 3.5z" fill="#000" stroke="#000" stroke-width=".25"/>
<path d="M236.3 33.2h-3.5l-33.5 24.1M263.8 33.2h-31l-14.3 23.8M128.9 65.5l8.9 10h31.1M304.6 72.9h-31.1l-37.6 .3M190.8 99.5l-15.2 11.6h-31.1M210.2 98.8l-34.6 12.3h-3.5M232.7 140.2l10.4 15.7h31.1M323.7 161h3.5l8 36.7M358.3 161h-31.1l-25.1 31.2M317 184.3l10.2-23.3h3.5h-3.5l-2.8 44.3M280.2 215.4h-44.4" fill="none" stroke="#000" stroke-width=".25"/>
<text font-size="7" x="289" y="270.6">horn_stbd</text>
<g font-size="4.9">
<text x="235.9" y="32.5">M3 x 0.5 mm</text>
<text x="140.9" y="74.8">M2 x 0.4 mm</text>
<text x="276.7" y="72.2">M2 x 0.4 mm</text>
<text x="167.8" y="97.8" transform="rotate(-30 167.8 97.8)">Ø11.27</text>
<text x="226" y="97.4" transform="rotate(45 226 97.4)">Ø14.04</text>
<text x="144.1" y="110.4">M3 x 0.5 mm</text>
<text x="208" y="122.4">25.81</text>
<text x="306" y="122.6">23.15</text>
<text x="249.5" y="145.6" transform="rotate(-90 249.5 145.6)">6.99</text>
<text x="246.2" y="155.2">M2 x 0.4 mm</text>
<text x="330.3" y="160.3">M3 x 0.5 mm</text>
<text x="163.7" y="185.2" transform="rotate(30 163.7 185.2)">Ø12.08</text>
<text x="231" y="193.5" transform="rotate(-30 231 193.5)">Ø12.41</text>
<text x="252.2" y="214.7">M2 x 0.4 mm</text>
<text x="167.9" y="230.1" transform="rotate(-30 167.9 230.1)">Ø11.27</text>
<text x="289" y="248.5">Laminar Res</text>
<text x="331.7" y="248.5">8/22/26</text>
<text x="237.9" y="270.3">Aluminum 7075-T6</text>
<text x="399.1" y="285.7">1/1</text>
</g>
<g font-size="3.5">
<text x="39" y="8.8">1</text>
<text x="89" y="8.8">2</text>
<text x="139" y="8.8">3</text>
<text x="189" y="8.8">4</text>
<text x="239" y="8.8">5</text>
<text x="289" y="8.8">6</text>
<text x="339" y="8.8">7</text>
<text x="389" y="8.8">8</text>
<text x="16.3" y="30.2">A</text>
<text x="411.3" y="30.2">A</text>
<text x="16.3" y="78">B</text>
<text x="411.3" y="78">B</text>
<text x="16.2" y="125.9">C</text>
<text x="411.2" y="125.9">C</text>
<text x="16.2" y="173.7">D</text>
<text x="411.2" y="173.7">D</text>
<text x="16.3" y="221.6">E</text>
<text x="411.3" y="221.6">E</text>
<text x="16.4" y="269.4">F</text>
<text x="411.4" y="269.4">F</text>
<text x="39" y="290.8">1</text>
<text x="89" y="290.8">2</text>
<text x="139" y="290.8">3</text>
<text x="189" y="290.8">4</text>
<text x="239" y="290.8">5</text>
<text x="289" y="290.8">6</text>
<text x="339" y="290.8">7</text>
<text x="389" y="290.8">8</text>
</g>
<g font-size="2.5">
<text x="231" y="242.9">Dept.</text>
<text x="255" y="242.9">Technical reference</text>
<text x="289" y="242.9">Created by</text>
<text x="350" y="242.9">Approved by</text>
<text x="289" y="252.8">Document type</text>
<text x="350" y="252.8">Document status</text>
<text x="289" y="262.9">Title</text>
<text x="350" y="262.9">DWG No.</text>
<text x="350" y="279.9">Rev.</text>
<text x="360" y="279.9">Date of issue</text>
<text x="396" y="279.9">Sheet</text>
</g>
</svg>
